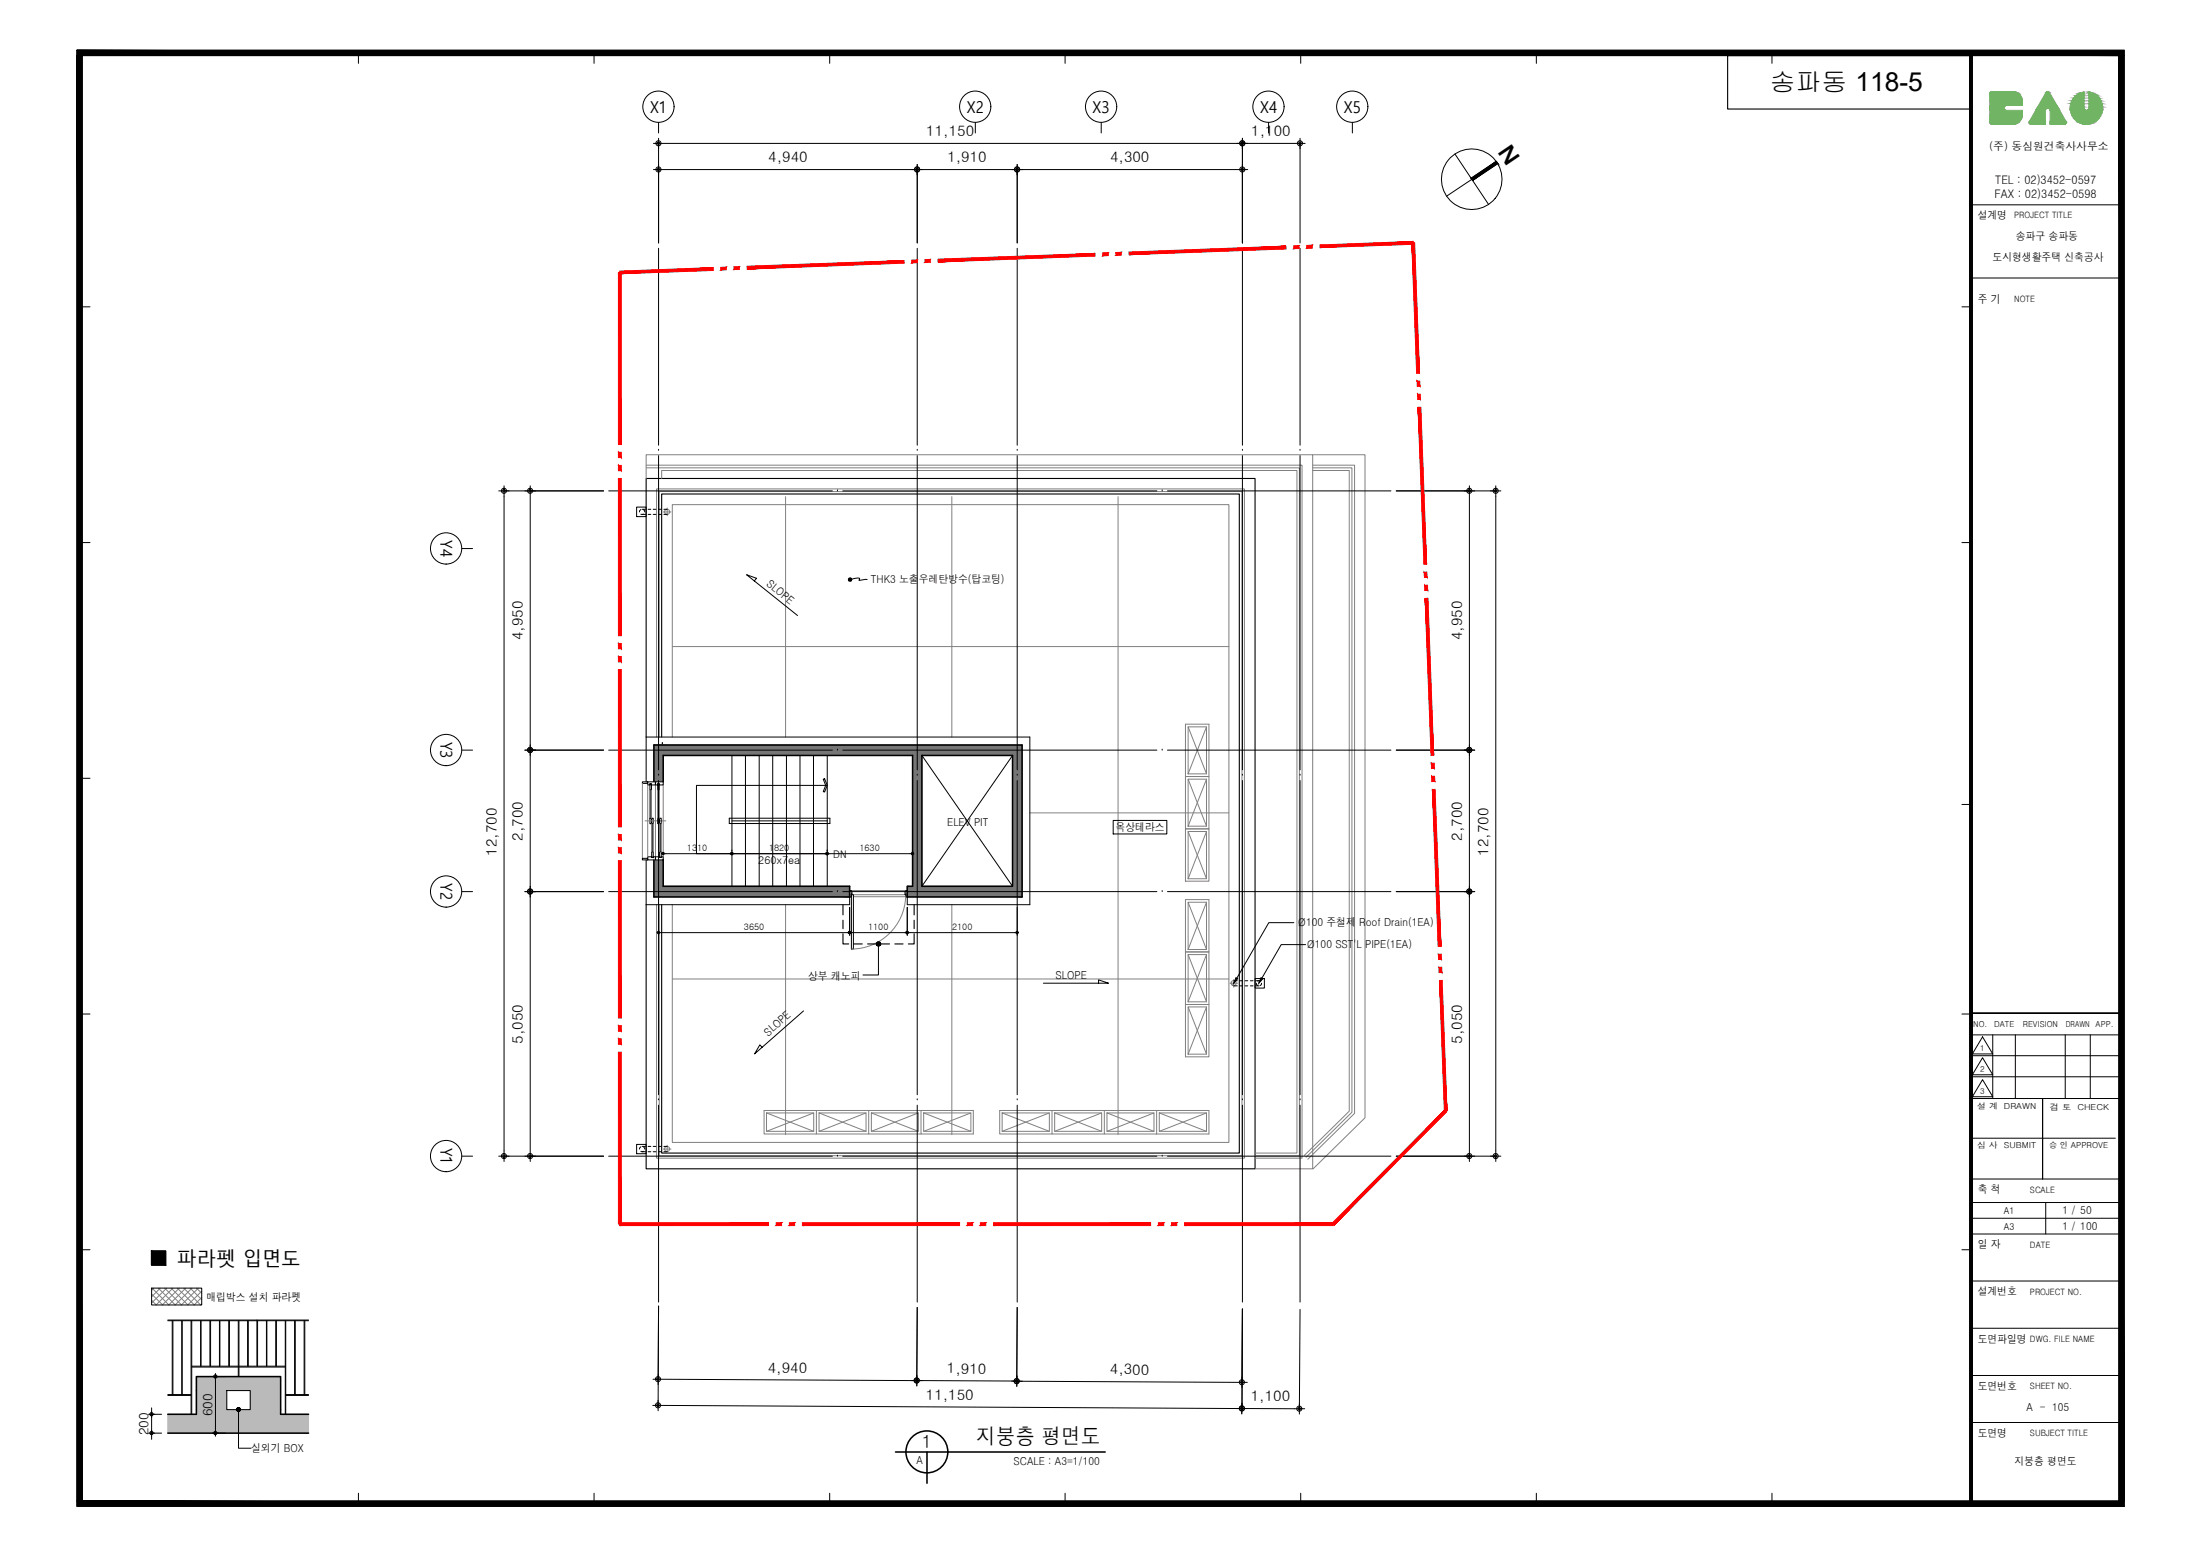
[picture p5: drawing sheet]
<svg xmlns="http://www.w3.org/2000/svg" width="420mm" height="297mm" viewBox="0 0 420 297" stroke-linecap="round" stroke-linejoin="round" font-family="sans-serif">
<!-- layer: 0 -->
<path d="M150 94.8v45.9M181.8 94.8v45.9M213.5 94.8v121.8M128.4 123.4h106.3M128.4 140.7v-44.4h106.3v121.8h-106.3v-45.4M196.7 155.2h38M150 172.7v43.9M181.8 172.7v43.9M128.4 186.9h106.3" fill="none" stroke="#808080" stroke-width=".19"/>
<!-- layer: 251 -->
<g fill="#767676" stroke="#767676" stroke-width=".19">
<path d="M124.9 142.2l70.3 2v-2zM124.9 142.2l70.3 2h-70.3z"/>
<path d="M124.9 144.2l1.8 5v-5zM124.9 144.2l1.8 5h-1.8z"/>
<path d="M193.4 144.2l1.8 25v-25zM193.4 144.2l1.8 25h-1.8z"/>
<path d="M124.9 164.3l1.8 4.9v-4.9zM124.9 164.3l1.8 4.9h-1.8z"/>
<path d="M174.3 144.2l1.8 25v-25zM174.3 144.2l1.8 25h-1.8z"/>
<path d="M173.3 169.2l21.9 2v-2zM173.3 169.2l21.9 2h-21.9z"/>
<path d="M124.9 169.2l37.4 2v-2zM124.9 169.2l37.4 2h-37.4z"/>
</g>
<!-- layer: 0 -->
<path d="M123.4 140.7v-49.4h116.3v131.8h-116.3v-50.4M126.4 140.7v-46.4h110.3v125.8h-110.3v-47.4" fill="none" stroke="#000" stroke-width=".21"/>
<!-- layer: A_FIN -->
<path d="M123.4 91.3v-4.5h127.3v136.3h-11M123.4 89.3h124.8v131.3h-8.5M123.4 88.8h125.3v132.3h-9M126.4 91.3v-1.5h121.3v130.3h-8M250.7 86.8h10v126.6l-10 9.7M250.7 89.8h7v122.3l-8.6 8.5M250.7 89.3h7.5v123l-8.8 8.6M250.7 88.8h8v123.7l-8.9 8.8M125.4 140.7v-47.4h112.3v127.8h-112.3v-48.4M125.9 140.7v-46.9h111.3v126.8h-111.3v-47.9" fill="none" stroke="#808080" stroke-width=".19"/>
<!-- layer:   -->
<path d="M162.3 110.6l1.4-.3 .5 .1-.2 .4 1.6-.2M212.6 156.6h10.2v2.6h-10.2z" fill="none" stroke="#000" stroke-width=".19"/>
<!-- layer: CON -->
<path d="M124.9 149.2v-7h70.3v29h-21.9v-2h1v-25h-47.6v5M176.1 144.2h17.3v25h-17.3zM124.9 164.3v6.9h37.4v-2h-35.6v-4.9M32 270h5.5v-7.2h16.1v7.2h5.3M32 273.6h26.9" fill="none" stroke="#000" stroke-width=".3"/>
<path d="M122.7 149.3h1v.2h-1zM123.4 149.3v-8.6h73.3v32h-23.4v-1.5M122.7 163.9h1v.3h-1zM123.4 164.2v8.5h38.9v-1.5" fill="none" stroke="#000" stroke-width=".19"/>
<!-- layer: CRC -->
<path d="M126.5 142h.1M126.5 141.9h.1" fill="none" stroke="#000" stroke-width=".19"/>
<!-- layer: DIM -->
<g fill="none" stroke="#000" stroke-width=".19">
<path d="M124.8 32.4h70.5M124.8 27.4h111.5M125.8 26.4v20M175.2 31.4v15M193.3 32.4h2M194.3 31.4v15M195.3 32.4h43M236.3 27.4h13M236.3 27.4h2M237.3 26.4v20M248.3 26.4v20M95.3 93.7h20"/>
<path d="M96.3 92.7v129M101.3 92.7v49.5M266.7 93.7h19.9M280.6 92.7v49.5M285.7 92.7v129M100.2 143.2h15.1M101.3 142.2v79.5M101.3 142.2v2M157.2 148.7h.3l.5 1.2-.5 1.3-.3-.1 .5-1.2zM266.7 143.2h14.9M280.6 142.2v79.5M280.6 142.2v2"/>
<path d="M100.2 170.2h15.1M266.7 170.2h14.9M95.3 220.7h20M266.7 220.7h19.9M175.2 249.6l-.1 14M194.3 249.6l-.1 14.1M237.3 249.9l-.1 19M248.3 250l-.1 18.9M28.4 270h2.5M28.4 273.6h2.5M29 268.8v6M40.6 273.6h2.5"/>
<path d="M40.6 262.8h2.5M41.1 262.2v12M45.6 269.1v7.4h2.4M124.7 268.3l111.5 .6M124.7 263.3l70.5 .4M125.7 263.3l.1-14-.1 19M125.7 267.3v2M125.7 262.3v2M175.1 262.6v2M193.2 263.6l2 .1M194.2 262.7v2M195.2 263.7l43 .2"/>
<path d="M236.2 268.9h13M236.2 268.9h2M237.2 267.9v2M237.2 262.9v2M248.2 268v1.9"/>
<circle cx="125.8" cy="27.4" r=".23"/>
<circle cx="125.8" cy="32.3" r=".23"/>
<circle cx="125.8" cy="32.3" r=".49"/>
<circle cx="125.8" cy="27.4" r=".49"/>
<circle cx="175.2" cy="32.3" r=".49"/>
<circle cx="175.2" cy="32.3" r=".23"/>
<circle cx="194.2" cy="32.3" r=".49"/>
<circle cx="194.2" cy="32.3" r=".23"/>
<circle cx="237.3" cy="32.3" r=".49"/>
<circle cx="237.3" cy="27.4" r=".49"/>
<circle cx="237.3" cy="27.4" r=".23"/>
<circle cx="237.3" cy="32.3" r=".23"/>
<circle cx="248.3" cy="27.4" r=".49"/>
<circle cx="248.3" cy="27.4" r=".23"/>
<circle cx="96.2" cy="93.7" r=".49"/>
<circle cx="96.2" cy="93.7" r=".23"/>
<circle cx="101.2" cy="93.7" r=".49"/>
<circle cx="101.2" cy="93.7" r=".23"/>
<circle cx="280.6" cy="93.7" r=".49"/>
<circle cx="280.6" cy="93.7" r=".23"/>
<circle cx="285.6" cy="93.7" r=".49"/>
<circle cx="285.6" cy="93.7" r=".23"/>
<circle cx="101.2" cy="143.2" r=".49"/>
<circle cx="101.2" cy="143.2" r=".23"/>
<circle cx="280.6" cy="143.2" r=".49"/>
<circle cx="280.6" cy="143.2" r=".23"/>
<circle cx="101.2" cy="170.2" r=".49"/>
<circle cx="101.2" cy="170.2" r=".23"/>
<circle cx="280.6" cy="170.2" r=".49"/>
<circle cx="280.6" cy="170.2" r=".23"/>
<circle cx="96.2" cy="220.7" r=".23"/>
<circle cx="96.2" cy="220.7" r=".49"/>
<circle cx="101.2" cy="220.7" r=".23"/>
<circle cx="101.2" cy="220.7" r=".49"/>
<circle cx="280.6" cy="220.7" r=".23"/>
<circle cx="280.6" cy="220.7" r=".49"/>
<circle cx="285.6" cy="220.7" r=".23"/>
<circle cx="285.6" cy="220.7" r=".49"/>
<circle cx="28.9" cy="270" r=".15"/>
<circle cx="28.9" cy="270" r=".32"/>
<circle cx="28.9" cy="273.6" r=".15"/>
<circle cx="28.9" cy="273.6" r=".32"/>
<circle cx="41.1" cy="262.8" r=".15"/>
<circle cx="41.1" cy="262.8" r=".32"/>
<circle cx="41.1" cy="273.6" r=".15"/>
<circle cx="41.1" cy="273.6" r=".32"/>
<circle cx="125.7" cy="263.3" r=".23"/>
<circle cx="125.7" cy="268.3" r=".23"/>
<circle cx="125.7" cy="268.3" r=".49"/>
<circle cx="125.7" cy="263.3" r=".49"/>
<circle cx="175.1" cy="263.5" r=".49"/>
<circle cx="175.1" cy="263.5" r=".23"/>
<circle cx="194.2" cy="263.7" r=".49"/>
<circle cx="194.2" cy="263.7" r=".23"/>
<circle cx="237.2" cy="268.9" r=".49"/>
<circle cx="237.2" cy="263.9" r=".49"/>
<circle cx="237.2" cy="263.9" r=".23"/>
<circle cx="237.2" cy="268.9" r=".23"/>
<circle cx="248.1" cy="268.9" r=".49"/>
<circle cx="248.1" cy="268.9" r=".23"/>
</g>
<!-- layer: 0 -->
<g fill="none" stroke="#000" stroke-width=".19">
<path d="M277.9 29.4l6.4 9.7M285.8 30.8l-4.8 3.2M285.9 31l-9.6 6.5M286 31.2l-4.8 3.2M144.1 110.9l.4-.5-1.9-.7 9.7 7.8M133 150v13h24.9M133 149.9h25M126 178h.3M126.9 163h.3M139.3 163h.2M140 163h.3M157.5 163h.2"/>
<path d="M158.2 163h.3M161.8 178h.3M162.5 178h.3M172.8 178h.2M173.5 178h.3M173.8 163h.2M193.8 178h.2M153.5 193l-9.4 8.2 1-1.7 .4 .4M167.8 180v6.1h-3M199.3 187.7h12.4l-1.9-.6v.6"/>
<circle cx="281.1" cy="34.2" r="5.8"/>
<circle cx="125.8" cy="178" r=".11"/>
<circle cx="125.8" cy="178" r=".23"/>
<circle cx="126.6" cy="162.9" r=".11"/>
<circle cx="126.6" cy="162.9" r=".23"/>
<circle cx="139.8" cy="162.9" r=".23"/>
<circle cx="139.8" cy="162.9" r=".11"/>
<circle cx="157.9" cy="162.9" r=".19"/>
<circle cx="158" cy="162.9" r=".23"/>
<circle cx="158" cy="162.9" r=".11"/>
<circle cx="162.2" cy="178" r=".23"/>
<circle cx="162.2" cy="178" r=".11"/>
<circle cx="173.2" cy="178" r=".23"/>
<circle cx="173.2" cy="178" r=".11"/>
<circle cx="174.3" cy="162.9" r=".23"/>
<circle cx="174.3" cy="162.9" r=".11"/>
<circle cx="194.2" cy="178" r=".23"/>
<circle cx="194.2" cy="178" r=".11"/>
</g>
<!-- layer: STEP2 -->
<path d="M139.3 156.2h19.2v1h-19.2zM139.8 144.2v25M139.8 156.7h18.2M142.4 144.2v25M145 144.2v25M147.6 144.2v25M150.2 144.2v25M152.8 144.2v25M155.4 144.2v25M158 144.2v25" fill="none" stroke="#000" stroke-width=".19"/>
<!-- layer: DOOR -->
<path d="M162.6 170h10.4M163 170.8h10v.4h-10M173 171.2a10.4 10.4 0 0 1-10.4 10" fill="none" stroke="#808080" stroke-width=".19"/>
<path d="M162.3 170h.3l.1 .3-.1 .9h-.3zM162.6 170.8h.4v10.4h-.4zM162.7 170.8h.1M173 170h.3v1.2h-.3v-.5l-.2 .1v-.5z" fill="none" stroke="#000" stroke-width=".19"/>
<!-- layer: DO -->
<g fill="none" stroke="#808080" stroke-width=".19">
<path d="M122.7 149.5v14.4M123.2 156.7h4M123.7 149.8v13.8M124.1 150.8v5.4M124.4 150.8v5.4M124.5 157.3v5.3M124.8 157.3v5.3M125.2 149.8v13.8M125.6 150.8v5.4M125.9 150.8v5.4M125.9 157.3v5.3M126.3 157.3v5.3"/>
<path d="M126.7 149.8v13.8"/>
</g>
<g fill="none" stroke="#000" stroke-width=".19">
<path d="M123.7 149.3h1.5v.5h-.8v-.2h-.3v.2h-.4zM124.1 156.2h.3v1.1h-.3zM124.1 149.8h.3v1h-.3zM124.2 150.8v5.4M124.3 150.8v5.4M124.5 156.2h.3v1.1h-.3zM124.5 157.3v5.3M124.7 157.3v5.3M125.2 149.3h1.5v.5h-.8v-.2h-.3v.2h-.4zM125.6 156.2h.3v1.1h-.3zM125.6 149.8h.3v1h-.3zM125.7 150.8v5.4"/>
<path d="M125.8 150.8v5.4M125.9 156.2h.4v1.1h-.4zM126 157.3v5.3M126.2 157.3v5.3M123.7 163.6h.7v.1l.8-.1v.6h-1.5zM124.5 162.6h.3v1h-.3zM125.2 163.6h.7v.1l.8-.1v.6h-1.5zM125.9 162.6h.4v1h-.4z"/>
</g>
<!-- layer: COL -->
<g fill="none" stroke="#000" stroke-width=".3">
<path d="M126.7 164.3h.1M171 277.2h40.1M177 277.2v6"/>
<circle cx="177" cy="277.2" r="4"/>
</g>
<!-- layer: ARCH -->
<g fill="none" stroke="#808080" stroke-width=".19">
<path d="M226.4 138.2h4.5v10h-4.5zM226.9 138.8h3.5v8.9h-3.5zM226.9 138.8l3.5 8.9M230.4 138.8l-3.5 8.9M226.4 148.2h4.5v10h-4.5zM226.4 158.2h4.5v10h-4.5zM226.9 148.7h3.5v9h-3.5zM226.9 158.7h3.5v9.1h-3.5zM226.9 148.7l3.5 9M226.9 158.7l3.5 9.1M230.4 148.7l-3.5 9M230.4 158.7l-3.5 9.1"/>
<path d="M226.4 171.7h4.5v10h-4.5zM226.9 172.2h3.5v9.1h-3.5zM226.9 172.2l3.5 9.1M230.4 172.2l-3.5 9.1M226.4 181.7h4.5v10.1h-4.5zM226.4 191.8h4.5v9.9h-4.5zM226.9 182.2h3.5v9h-3.5zM226.9 192.2h3.5v9h-3.5zM226.9 182.2l3.5 9M226.9 192.2l3.5 9M230.4 182.2l-3.5 9M230.4 192.2l-3.5 9"/>
<path d="M146.4 212.5h9v3.5h-9zM146.4 212.5l9 3.5M155.4 212.5l-9 3.5M155.9 212v4.5h10M156.4 212.5h9v3.5h-9zM156.4 212.5l9 3.5M165.4 212.5l-9 3.5M165.9 212v4.5h10M166.4 212.5h9v3.5h-9zM166.4 212.5l9 3.5M175.4 212.5l-9 3.5M175.9 212v4.5h10v-4.5h-40v4.5h10"/>
<path d="M176.4 212.5h9v3.5h-9zM176.4 212.5l9 3.5M185.4 212.5l-9 3.5M191.4 212.5h9v3.5h-9zM191.4 212.5l9 3.5M200.4 212.5l-9 3.5M200.9 212v4.5h10M200.9 216.5h-10v-4.5h40v4.5h-10M201.4 212.5h9v3.5h-9zM201.4 212.5l9 3.5M210.4 212.5l-9 3.5M210.9 212v4.5h10"/>
<path d="M211.4 212.5h9v3.5h-9zM211.4 212.5l9 3.5M220.4 212.5l-9 3.5M220.9 212v4.5M221.4 212.5h9v3.5h-9zM221.4 212.5l9 3.5M230.4 212.5l-9 3.5"/>
</g>
<g fill="none" stroke="#808080" stroke-width=".19">
<path d="M126.7 97.7h1.4M127.4 97v1.5M234.9 187.7h1.5M235.6 187v1.5M126.7 219.4h1.4M127.4 218.6v1.5"/>
<circle cx="127.4" cy="97.7" r=".49"/>
<circle cx="235.6" cy="187.7" r=".49"/>
<circle cx="127.4" cy="219.3" r=".49"/>
</g>
<!-- layer: ST -->
<g fill="none" stroke="#000" stroke-width=".19">
<path d="M121.6 96.8h1.8v1.8h-1.8zM122.4 97.3l-.3 .4M122.4 98.2h.5M122.6 98.2h.7M122.6 97.2h.7M122.9 97.3l.2 .4M123.8 98.2h.5M123.8 97.2h.5M124.8 98.2h.5M124.8 97.2h.5M125.8 98.2h.5M125.8 97.2h.5"/>
<path d="M126.8 98.2h.6M126.8 97.2h.6M235.6 187.2h.7M235.6 188.2h.7M236.8 187.2h.5M236.8 188.2h.5M237.8 187.2h.5M237.8 188.2h.5M238.8 187.2h.5M238.8 188.2h.5M239.7 186.8h1.8v1.8h-1.8zM239.8 187.2h.7"/>
<path d="M239.8 188.2h.7M239.9 187.7l.1 .3 .2 .2M240.2 187.3h.5M240.9 187.7l-.2 .5M121.6 218.5h1.8v1.7h-1.8zM122.4 218.9l-.3 .5M122.4 219.8h.5M122.6 219.9h.7M122.6 218.8h.7M122.9 218.9l.2 .5M123.8 219.9h.5M123.8 218.8h.5"/>
<path d="M124.8 219.9h.5M124.8 218.8h.5M125.8 219.9h.5M125.8 218.8h.5M126.8 219.9h.6M126.8 218.8h.6"/>
</g>
<!-- layer: 0 -->
<g fill="#000" stroke="#000" stroke-width=".19">
<path d="M281.2 34.2l4.5-3.4 .2 .2zM285.7 30.8l.2 .2zM281.3 34.4l4.5-3.3 .2 .1zM285.8 31.1l.2 .1z"/>
<path d="M281 34l.2 .2 4.5-3.4zM281 34l.2 .2z"/>
<path d="M281.1 34.2l.2 .2 4.5-3.3zM281.1 34.2l.2 .2z"/>
</g>
<!-- layer: CEN -->
<g fill="none" stroke="#000" stroke-width=".19">
<path d="M125.8 47.4v37.6M175.2 47.4v37.6M194.3 47.4v37.6M237.3 47.4v37.6M248.3 47.4v37.6M116.2 93.7h42.8M125.8 86h.1M125.8 87v60M159.9 93.7h.1M161 93.7h59.9M175.2 86h.1M175.2 87v60"/>
<path d="M194.3 86h.1M194.3 87v60M222 93.7h.1M223 93.7h42.6M237.3 86h.1M237.3 87v60M248.3 86h.1M248.3 87v60M116.2 143.2h42.8M125.8 148h.1M125.8 149v60M159.9 143.2h.1"/>
<path d="M161 143.2h59.9M175.2 148h.1M175.2 149v60M176.1 144.2l17.3 25M193.4 144.2l-17.3 25M194.3 148h.1M194.3 149v60M222 143.2h.1M223 143.2h42.6M237.3 148h.1M237.3 149v60M248.3 148h.1"/>
<path d="M248.3 149v60M116.2 170.2h42.8M159.9 170.2h.1M161 170.2h59.9M222 170.2h.1M223 170.2h42.6M125.8 210h.1M125.8 211v37.6M175.2 210h.1M175.2 211v37.6M194.3 210h.1M194.3 211v37.6"/>
<path d="M237.3 210h.1M237.3 211v37.6M248.3 210h.1M248.3 211v37.6M116.2 220.7h42.8M159.9 220.7h.1M161 220.7h59.9M222 220.7h.1M223 220.7h42.6"/>
</g>
<!-- layer: -00 NOTE -->
<path d="M329.9 10.6h46.3v10.2h-46.3z" fill="none" stroke="#000" stroke-width=".21"/>
<g fill="none" stroke="#000" stroke-width=".19">
<path d="M14.7 9.6h391v278h-391zM15.2 10.1h390v276.9h-390zM15.7 10.6h360.5v275.9h-360.5zM68.5 10.6v1.5M113.5 10.6v1.5M158.5 10.6v1.5M203.4 10.6v1.5M248.4 10.6v1.5M293.4 10.6v1.5M338.4 10.6v1.5M376.7 10.6h28v275.9h-28zM376.7 39.1h28"/>
<path d="M15.7 58.6h1.5M374.7 58.6h1.5M376.7 53.1h28M15.7 103.6h1.5M374.7 103.6h1.5M15.7 148.6h1.5M374.7 153.6h1.5M15.7 193.6h1.5M374.7 193.6h1.5M15.7 238.6h1.5M374.7 238.6h1.5M376.7 235.6h28"/>
<path d="M376.7 232.6h28M376.7 229.6h28M376.7 225.1h28M390.7 229.6v6M376.7 253.6h28M376.7 244.5h28M376.7 271.6h28M376.7 262.6h28M68.5 285.1v1.4M113.5 285.1v1.4M158.5 285.1v1.4M203.4 285.1v1.4"/>
<path d="M248.4 285.1v1.4M293.4 285.1v1.4M338.4 285.1v1.4"/>
</g>
<g fill="#000" stroke="#000" stroke-width=".19">
<path d="M14.7 10.6l1 275.9v-275.9zM14.7 10.6l1 275.9h-1z"/>
<path d="M376.2 10.6l.5 275.9v-275.9zM376.2 10.6l.5 275.9h-.5z"/>
<path d="M14.7 9.6l391 1v-1zM14.7 9.6l391 1h-391z"/>
<path d="M404.7 10.6l1 275.9v-275.9zM404.7 10.6l1 275.9h-1z"/>
<path d="M14.7 286.5l391 1.1v-1.1zM14.7 286.5l391 1.1h-391z"/>
</g>
<g fill="none" stroke="#000" stroke-width=".19">
<path d="M376.3 193.4h28.4h-28.4M376.3 197.6h28.4M378.6 197.9l2 3.3h-3.9zM380.6 197.6v12.1M384.9 197.6v12.1M394.4 197.6v12.1M399.2 197.6v12.1M376.3 209.7h28.4M376.3 217.3h27.7M376.3 201.5h28.4M376.3 205.6h28.4M378.6 201.9l2 3.3h-3.9z"/>
<path d="M378.6 206.1l2 3.3h-3.9zM390.1 209.7v15.4v-15.4"/>
</g>
<!-- layer: 0 -->
<g fill="#71b464" stroke="#71b464" stroke-width=".19">
<path d="M380.5 17.5h4zM380.4 17.5h4.1z"/>
<path d="M391 17.5h.2zM390.9 17.5h.3z"/>
<path d="M380.4 17.5h4.3zM380.4 17.5h4.3zM380.4 17.5h4.3zM380.4 17.5h4.3z"/>
<path d="M390.9 17.5l.3 .1zM390.9 17.5l.3 .1z"/>
<path d="M380.4 17.5l4.5 .1zM380.3 17.6h4.6z"/>
<path d="M390.9 17.6h.4zM390.8 17.6h.5z"/>
<path d="M380.3 17.6h4.7zM380.2 17.6h4.8zM380.2 17.6h4.8zM380.2 17.6h4.8z"/>
<path d="M390.8 17.6h.6zM390.8 17.6h.6z"/>
<path d="M380.2 17.6l4.9 .1zM380.2 17.6l4.9 .1z"/>
<path d="M398.9 17.6l.6 .1zM398.9 17.6l.6 .1h-.6z"/>
<path d="M398 17.6v.1zM397.4 17.7l.6-.1v.1z"/>
<path d="M390.8 17.6l.6 .1zM390.7 17.7h.7z"/>
<path d="M380.2 17.7l5.1 .1zM380.2 17.7l5.1 .1h-5.2zM380.1 17.8h5.2zM380.1 17.8h5.2z"/>
<path d="M380.1 17.8h5.3zM380.1 17.8h5.3z"/>
<path d="M380.1 17.8l5.5 .1zM380.1 17.8l5.5 .1z"/>
<path d="M398.9 17.7l1.2 .2-.6-.2zM398.9 17.7l1.2 .2h-1.2z"/>
<path d="M397.4 17.7l.6 .2v-.2zM396.9 17.9l.5-.2 .6 .2z"/>
<path d="M380 17.9h5.6zM380 17.9h5.6z"/>
<path d="M380 17.9l5.7 .1zM380 17.9l5.7 .1z"/>
<path d="M380 18l5.8 .1-.1-.1zM380 18l5.8 .1h-5.8z"/>
<path d="M398.9 17.9l1.7 .4-.5-.4zM398.9 17.9l1.7 .4h-1.7z"/>
<path d="M396.9 17.9l1.1 .4v-.4zM396.4 18.3l.5-.4 1.1 .4z"/>
<path d="M380 18.1l6 .3-.2-.3zM380 18.1l6 .3h-6z"/>
<path d="M380 18.4l6.2 .3-.2-.3zM380 18.4l6.2 .3h-6.2z"/>
<path d="M398.9 18.3l2 .4-.3-.4zM398.9 18.3l2 .4h-2z"/>
<path d="M396.4 18.3l1.6 .4v-.4zM396.4 18.3l1.6 .4h-2z"/>
<path d="M380 18.7l6.2 .3v-.3zM380 18.7l6.2 .3h-6.2z"/>
<path d="M398.9 18.7l2.4 .5-.4-.5zM398.9 18.7l2.4 .5h-2.4z"/>
<path d="M396 18.7l2 .5v-.5zM396 18.7l2 .5h-2.4z"/>
<path d="M380 19l6.2 .4v-.4zM380 19l6.2 .4h-6.2z"/>
<path d="M398.9 19.2l2.6 .6-.2-.6zM398.9 19.2l2.6 .6h-2.6z"/>
<path d="M395.6 19.2l2.4 .6v-.6zM395.6 19.2l2.4 .6h-2.6z"/>
<path d="M380 19.4l6.2 .7v-.7zM380 19.4l6.2 .7h-6.2z"/>
<path d="M380 20.1h3.1zM380 20.1l3 .1z"/>
<path d="M380 20.2h3zM380 20.2h3z"/>
<path d="M380 20.2h3zM380 20.2h2.9z"/>
<path d="M380 20.2h2.9zM380 20.2l2.8 .1z"/>
<path d="M380 20.3h2.8zM380 20.3h2.8z"/>
<path d="M398.9 19.8l2.7 .6-.1-.6zM398.9 19.8l2.7 .6h-2.7z"/>
<path d="M395.4 19.8l2.6 .6v-.6zM395.4 19.8l2.6 .6h-2.6z"/>
<path d="M380 20.3h2.8zM380 20.3l2.7 .1z"/>
<path d="M380 20.4h2.7zM380 20.4l2.7 .1z"/>
<path d="M380 20.5l2.7 .1zM380 20.5l2.7 .1z"/>
<path d="M398.9 20.4l2.7 .2v-.2zM398.9 20.4l2.7 .2h-2.7z"/>
<path d="M395.4 20.4l2.6 .2v-.2zM395.4 20.4l2.6 .2h-2.6z"/>
<path d="M390.7 17.7l2.4 2.9-1.7-2.9zM390.7 17.7l2.4 2.9h-4.1z"/>
<path d="M391.1 20.6h2zM391.1 20.6h2z"/>
<path d="M389 20.6h2zM389 20.6h1.9z"/>
<path d="M380 20.6h2.7zM380 20.6h2.7z"/>
<path d="M391.2 20.6l1.9 .1zM391.2 20.6l1.9 .1z"/>
<path d="M389 20.6h1.9zM389 20.6l1.9 .1z"/>
<path d="M398.9 20.6l2.7 .1zM398.9 20.6l2.7 .1z"/>
<path d="M395.4 20.6l2.6 .1zM395.4 20.6l2.6 .1z"/>
<path d="M391.3 20.7h1.8zM391.3 20.7h1.8z"/>
<path d="M389 20.7h1.9zM389 20.7h1.8z"/>
<path d="M380 20.6l2.7 .1zM380 20.6l2.7 .1z"/>
<path d="M391.4 20.7l1.8 .1zM391.4 20.7l1.8 .1z"/>
<path d="M389 20.7h1.8zM389 20.7l1.7 .1z"/>
<path d="M398.9 20.7l2.7 .1zM398.9 20.7l2.7 .1z"/>
<path d="M395.4 20.7l2.6 .1zM395.4 20.7l2.6 .1z"/>
<path d="M380 20.7l2.7 .1zM380 20.7l2.7 .1z"/>
<path d="M391.4 20.8l1.8 .1zM391.4 20.8l1.8 .1z"/>
<path d="M389 20.8h1.7zM389 20.8l1.7 .1z"/>
<path d="M398.9 20.8l2.7 .1zM398.9 20.8l2.7 .1z"/>
<path d="M395.4 20.8l2.7 .1zM395.4 20.8l2.7 .1z"/>
<path d="M380 20.8l2.8 .1zM380 20.8l2.8 .1z"/>
<path d="M391.5 20.9h1.8zM391.5 20.9h1.8z"/>
<path d="M388.9 20.9h1.8zM388.9 20.9h1.8z"/>
<path d="M398.9 20.9h2.7zM398.9 20.9h2.7z"/>
<path d="M395.4 20.9h2.7zM395.4 20.9h2.7z"/>
<path d="M380 20.9l2.8 .1zM380 20.9l2.8 .1z"/>
<path d="M398.8 20.9l2.8 .1zM398.7 21h2.9z"/>
<path d="M395.4 20.9l2.8 .1zM395.4 20.9l2.8 .1z"/>
<path d="M391.5 20.9l1.8 .1zM391.5 20.9l1.8 .1z"/>
<path d="M388.9 20.9h1.8zM388.9 20.9l1.7 .1z"/>
<path d="M398.7 21h2.9zM398.7 21h2.9z"/>
<path d="M395.4 21h2.8zM395.4 21h2.8z"/>
<path d="M380 21h2.9zM380 21h2.9z"/>
<path d="M398.7 21h2.9zM398.7 21h2.9z"/>
<path d="M395.4 21h2.9zM395.4 21h2.9z"/>
<path d="M380 21l3 .1zM380 21l3 .1z"/>
<path d="M398.7 21h2.9zM398.6 21.1h2.9z"/>
<path d="M395.4 21l3 .1zM395.4 21l3 .1z"/>
<path d="M380 21.1h3zM380 21.1h3z"/>
<path d="M398.6 21.1h2.9zM398.5 21.1h3z"/>
<path d="M395.4 21.1h3zM395.4 21.1h3z"/>
<path d="M391.5 21l1.9 .1zM391.5 21l1.9 .1z"/>
<path d="M388.8 21l1.8 .1zM388.8 21l1.8 .1z"/>
<path d="M380 21.1h3.1zM380 21.1h3.1z"/>
<path d="M395.4 21.1l6 .5 .1-.5zM395.4 21.1l6 .5h-5.9z"/>
<path d="M380 21.1l6.2 .8v-.8zM380 21.1l6.2 .8h-6.2z"/>
<path d="M395.5 21.6l5.7 .5 .2-.5zM395.5 21.6l5.7 .5h-5.5z"/>
<path d="M380 21.9l6.2 .3v-.3zM380 21.9l6.2 .3h-6.2z"/>
<path d="M380 22.2l6.2 .3v-.3zM380 22.2l6.2 .3h-6.2z"/>
<path d="M395.7 22.1l5.2 .5 .3-.5zM395.7 22.1l5.2 .5h-4.8z"/>
<path d="M380 22.5l6 .3 .2-.3zM380 22.5l6 .3h-6z"/>
<path d="M396.1 22.6l4.3 .5 .5-.5zM396.1 22.6l4.3 .5h-3.9z"/>
<path d="M380 22.8l5.8 .3 .2-.3zM380 22.8l5.8 .3h-5.8z"/>
<path d="M391.5 21.1l3 2-1.1-2zM391.5 21.1l3 2h-3z"/>
<path d="M388.8 21.1l1.8 2v-2zM388.8 21.1l1.8 2h-3z"/>
<path d="M391.5 23.1l3.1 .1zM391.5 23.1l3.1 .1z"/>
<path d="M387.6 23.1l3 .1zM387.6 23.1l3 .1z"/>
<path d="M380 23.1l5.7 .1 .1-.1zM380 23.1l5.7 .1h-5.7z"/>
<path d="M391.5 23.2l3.1 .1zM391.5 23.2l3.1 .1z"/>
<path d="M387.6 23.2l3 .1zM387.6 23.2l3 .1z"/>
<path d="M380 23.2h5.7zM380 23.2l5.6 .1z"/>
<path d="M380 23.3h5.6zM380 23.3l5.5 .1z"/>
<path d="M391.5 23.3l3.1 .1zM391.5 23.3l3.1 .1z"/>
<path d="M387.5 23.3l3.1 .1zM387.5 23.3l3.1 .1z"/>
<path d="M396.5 23.1l3.4 .3 .5-.3zM396.5 23.1l3.4 .3h-2.9z"/>
<path d="M380 23.4h5.5zM380 23.4h5.4z"/>
<path d="M391.5 23.4h3.1zM391.5 23.4h3.1z"/>
<path d="M387.5 23.4h3.1zM387.5 23.4h3.1z"/>
<path d="M380.1 23.4h5.3zM380.1 23.4l5.2 .1z"/>
<path d="M391.5 23.4l3.1 .1zM391.5 23.4l3.1 .1z"/>
<path d="M387.6 23.4l3 .1zM387.6 23.4l3 .1z"/>
<path d="M380.1 23.5h5.2zM380.1 23.5h5.2z"/>
<path d="M391.5 23.5h3.1zM391.5 23.5l3 .1z"/>
<path d="M387.6 23.5l3 .1zM387.6 23.5l3 .1z"/>
<path d="M380.1 23.5h5.2zM380.1 23.5l5 .1z"/>
<path d="M397 23.4l2.4 .2 .5-.2zM397 23.4l2.4 .2h-1.8z"/>
<path d="M380.2 23.6h4.9zM380.2 23.6h4.8z"/>
<path d="M391.5 23.6h3zM391.5 23.6h3z"/>
<path d="M387.6 23.6h3zM387.6 23.6h3z"/>
<path d="M380.2 23.6h4.8zM380.2 23.6l4.7 .1z"/>
<path d="M391.5 23.6h3zM391.5 23.6l2.9 .1z"/>
<path d="M387.6 23.6l3 .1zM387.6 23.6l3 .1z"/>
<path d="M380.2 23.7h4.7zM380.2 23.7h4.5z"/>
<path d="M391.5 23.7h2.9zM391.5 23.7h2.9z"/>
<path d="M387.7 23.7h2.9zM387.7 23.7h2.9z"/>
<path d="M380.3 23.7h4.4zM380.3 23.7h4.4z"/>
<path d="M397.6 23.6l1.2 .1 .6-.1zM397.6 23.6l1.2 .1z"/>
<path d="M380.4 23.7h4.3zM380.4 23.7h4.1z"/>
<path d="M391.5 23.7h2.9zM391.5 23.7h2.8z"/>
<path d="M387.8 23.7h2.8zM387.8 23.7h2.8z"/>
<path d="M391.5 23.7h2.7zM391.5 23.7h2.8z"/>
<path d="M387.9 23.7h2.7zM387.9 23.7h2.7z"/>
<path d="M380.4 23.7h4.1zM380.4 23.7h4z"/>
</g>
<!-- layer: A_SYM_BUBBLE -->
<g fill="none" stroke="#000" stroke-width=".19">
<path d="M125.8 23.4v2M186.3 23.4v2M210.3 23.4v2M242.3 23.4v2M258.3 23.4v2M88.2 104.7h2.1M88.2 143.2h2.1M88.2 170.2h2.1M88.2 220.7h2.1"/>
<circle cx="125.8" cy="20.4" r="2.98"/>
<circle cx="186.2" cy="20.4" r="2.98"/>
<circle cx="210.3" cy="20.4" r="2.98"/>
<circle cx="242.3" cy="20.4" r="2.98"/>
<circle cx="258.3" cy="20.4" r="2.98"/>
<circle cx="85.2" cy="104.7" r="2.98"/>
<circle cx="85.2" cy="143.2" r="2.98"/>
<circle cx="85.2" cy="170.2" r="2.98"/>
<circle cx="85.2" cy="220.7" r="2.98"/>
</g>
<!-- layer: A_SITE -->
<g fill="#f00" stroke="#f00" stroke-width=".19">
<path d="M269.6 46.4l1.5 24.8-.9-24.9zM269.6 46.4l1.5 24.8-.5 .1z"/>
<path d="M270.6 72.8l.6 .9-.1-.9zM270.6 72.8l.6 .9-.5 .1z"/>
<path d="M270.7 75.3l.6 .9-.1-.9zM270.7 75.3l.6 .9-.5 .1z"/>
<path d="M270.8 77.8l1.7 29.9-1.1-29.9zM270.8 77.8l1.7 29.9h-.6z"/>
<path d="M272 109.2l.5 1v-1zM272 109.2l.5 1h-.5z"/>
<path d="M272.1 111.7l.6 1-.1-1zM272.1 111.7l.6 1h-.6z"/>
<path d="M272.2 114.2l1.6 30-1.1-30zM272.2 114.2l1.6 30h-.5z"/>
<path d="M273.3 145.7l.6 1v-1zM273.3 145.7l.6 1h-.5z"/>
<path d="M273.4 148.2l.6 1v-1zM273.4 148.2l.6 1h-.5z"/>
<path d="M273.6 150.7l1.6 30-1.1-30zM273.6 150.7l1.6 30h-.5z"/>
<path d="M274.7 182.2l.6 1v-1.1zM274.7 182.2l.6 1h-.6z"/>
<path d="M274.8 184.7l.6 1-.1-1.1zM274.8 184.7l.6 1h-.6z"/>
<path d="M274.9 187.2l1.5 24.8-1-24.9zM274.9 187.2l1.5 24.8-.6 .1z"/>
<path d="M275.9 211.9l-21.1 22 21.5-21.7zM275.9 211.9l-21.1 22-.4-.4z"/>
<path d="M226.2 234h28.4v-.6zM226.2 233.4h28.4l-28.4 .6z"/>
<path d="M223.7 234h1v-.6zM223.7 233.4h1l-1 .6z"/>
<path d="M221.2 234h1.1v-.6zM221.2 233.4h1.1l-1.1 .6z"/>
<path d="M189.7 234h30.1v-.6zM189.7 233.4h30.1l-30.1 .6z"/>
<path d="M187.2 234h1.1v-.6zM187.2 233.4h1.1l-1.1 .6z"/>
<path d="M184.7 234h1.1v-.6zM184.7 233.4h1.1l-1.1 .6z"/>
<path d="M153.2 234h30.1v-.6zM153.2 233.4h30.1l-30.1 .6z"/>
<path d="M150.7 234h1.1v-.6zM150.7 233.4h1.1l-1.1 .6z"/>
<path d="M148.3 234h1v-.6zM148.3 233.4h1l-1 .6z"/>
<path d="M118.4 234h28.4v-.6zM118.4 233.4h28.4l-28.4 .6z"/>
<path d="M118.1 200.9v32.8h.6zM118.1 200.9h.6v32.8z"/>
<path d="M118.1 198.3v1h.6zM118.1 198.3h.6v1z"/>
<path d="M118.1 195.8v1h.6zM118.1 195.8h.6v1z"/>
<path d="M118.1 164.3v30h.6zM118.1 164.3h.6v30z"/>
<path d="M118.1 161.8v1h.6zM118.1 161.8h.6v1z"/>
<path d="M118.1 159.3v1h.6zM118.1 159.3h.6v1z"/>
<path d="M118.1 127.8v30h.6zM118.1 127.8h.6v30z"/>
<path d="M118.1 125.3v1.1h.6zM118.1 125.3h.6v1.1z"/>
<path d="M118.1 122.8v1.1h.6zM118.1 122.8h.6v1.1z"/>
<path d="M118.1 91.3v30.1h.6zM118.1 91.3h.6v30.1z"/>
<path d="M118.1 88.8v1.1h.6zM118.1 88.8h.6v1.1z"/>
<path d="M118.1 86.3v1.1h.6zM118.1 86.3h.6v1.1z"/>
<path d="M118.1 52v32.9h.6zM118.1 52h.6v32.9z"/>
<path d="M118.4 51.8v.5l17.8-1.2zM118.4 52.3l17.8-1.2v.5z"/>
<path d="M137.7 51v.5l1-.5zM137.7 51.5l1-.5v.5z"/>
<path d="M140.2 50.9v.6l1-.6zM140.2 51.5l1-.6v.5z"/>
<path d="M142.7 50.8v.6l29.9-1.7zM142.7 51.4l29.9-1.7 .1 .5z"/>
<path d="M174.2 49.6v.6l.9-.6zM174.2 50.2l.9-.6 .1 .6z"/>
<path d="M176.7 49.6v.5l.9-.6zM176.7 50.1l.9-.6 .1 .6z"/>
<path d="M179.2 49.5v.5l29.9-1.6zM179.2 50l29.9-1.6v.5z"/>
<path d="M210.6 48.3l.1 .5 .9-.6zM210.7 48.8l.9-.6v.6z"/>
<path d="M213.1 48.2v.6l1-.6zM213.1 48.8l1-.6v.5z"/>
<path d="M215.6 48.1v.5l30-1.6zM215.6 48.6l30-1.6v.5z"/>
<path d="M247.1 46.9v.6l1-.6zM247.1 47.5l1-.6v.5z"/>
<path d="M249.6 46.8v.6l1-.6zM249.6 47.4l1-.6v.6z"/>
<path d="M252.1 46.8v.5l17.8-1.2zM252.1 47.3l17.8-1.2v.5z"/>
</g>
<path d="M118.1 52h.6M269.9 46.1v.5M276.4 212l-.6 .1M118.4 233.4v.6" fill="none" stroke="#f00" stroke-width=".19"/>
<!-- layer: STEP2 -->
<path d="M161 178.3v1.9h1.1M161 172.7v2M161 175.7v1.6M174.6 178.3v1.9h-1.1M174.6 172.7v2M174.6 175.7v1.6M163.1 180.2h1.6M165.7 180.2h1.6M168.3 180.2h1.6M170.9 180.2h1.6" fill="none" stroke="#000" stroke-width=".21"/>
<!-- layer: LEADER -->
<path d="M236.1 186.6l.2 .2-.7 .9zM240.8 186.6l.4 .2-.8 .9z" fill="#000" stroke="#000" stroke-width=".19"/>
<path d="M247.1 176.1h-4.8l-6.1 10.6M249.3 180.3h-4.6l-3.7 6.4" fill="none" stroke="#000" stroke-width=".19"/>
<!-- layer:   -->
<g fill="#000" stroke="#000" stroke-width=".19">
<path d="M162.1 110.4v.2h.2zM162.1 110.6h.2l-.2 .3zM162.3 110.6l-.2 .3h.2z"/>
<path d="M162.3 110.6v.3h.3zM162.3 110.6h.3v.3z"/>
<path d="M162.6 110.4l-.3 .2h.3zM162.3 110.3l.3 .1-.3 .2zM162.1 110.4l.2 .2v-.3z"/>
<path d="M167.6 179.9l.2 .3v-.4zM167.6 179.9l.2 .3-.4-.2zM167.4 180v.2h.4z"/>
<path d="M167.4 180.2v.2l.4-.2zM167.4 180.4l.4-.2-.2 .3zM167.8 180.2l-.2 .3 .2 .1z"/>
<path d="M167.8 180.2v.4l.2-.1zM167.8 180.2l.3 .2-.1 .1zM167.8 180.2l.3 .2 .1-.2z"/>
<path d="M167.8 180.2h.4l-.1-.2zM168 179.9l.1 .1-.3 .2zM167.8 179.8v.4l.2-.3z"/>
</g>
<!-- layer: S-DIMS-1 -->
<g fill="none" stroke="#000" stroke-width=".19">
<path d="M125.8 173.2v5.3M126.3 178h35.5M127.2 163h12.1M139.8 162.5h.1M140.3 163h17.2M158 162.5h.1M158.5 163h15.3M162.3 173.2v5.3M162.8 178h10M173.3 173.2v5.3M173.8 178h20M174.3 162.5v6.2"/>
<path d="M194.3 173.2v5.3"/>
</g>
<!-- layer: 9 -->
<g fill="#bababa" stroke="#bababa" stroke-width=".19">
<path d="M37.5 262.8l16.1 2.7v-2.7zM37.5 262.8l16.1 2.7h-16.1z"/>
<path d="M47.8 265.5l5.8 3.6v-3.6zM47.8 265.5l5.8 3.6h-5.8z"/>
<path d="M37.5 265.5l5.8 3.6v-3.6zM37.5 265.5l5.8 3.6h-5.8z"/>
<path d="M37.5 269.1l16.1 .9v-.9zM37.5 269.1l16.1 .9h-16.1z"/>
<path d="M32 270l26.9 3.6v-3.6zM32 270l26.9 3.6h-26.9z"/>
</g>
<!-- layer: H -->
<g fill="none" stroke="#808080" stroke-width=".19">
<path d="M29 248.2l.8 .9M29 247l2.1 2.1M29 245.9l3.3 3.2M29.4 245.9l-.4 .4M30.2 245.9l3.3 3.2M30.6 245.9l-1.6 1.7M31.5 245.9l3.2 3.2M31.8 245.9l-2.8 2.8M32.7 245.9l3.2 3.2M33 245.9l-3.2 3.2M33.9 245.9l3.2 3.2M34.2 245.9l-3.2 3.2"/>
<path d="M35.1 245.9l3.2 3.2 .2-.2M35.5 245.9l-3.3 3.2M36.3 245.9l2.2 2.2M36.7 245.9l-3.3 3.2M37.5 245.9l1 1M37.9 245.9l-3.3 3.2M38.5 246.5l-2.6 2.6M38.5 247.7l-1.4 1.4"/>
</g>
<!-- layer: ETC -->
<g fill="none" stroke="#000" stroke-width=".19">
<path d="M29 245.9h9.5v3.2h-9.5zM32 252h26.9M32 252.1h26.9M32.9 252.1v14.1M33 252.1v14.1M34.7 252.1v14.1M34.8 252.1v14.1M36.5 252.1v17.9M36.6 252.1v17.9M38.3 252.1v8.7M38.4 252.1v8.7M40.1 252.1v8.7"/>
<path d="M40.2 252.1v8.7M41.9 252.1v8.7M42 252.1v8.7M43.7 252.1v8.7M43.8 252.1v8.7M45.5 252.1v10.7M45.6 252.1v10.7M47.3 252.1v8.7M47.4 252.1v8.7M49.1 252v8.8M49.2 252.1v8.7M50.9 252.1v8.7"/>
<path d="M51 252.1v8.7M52.7 252.1v8.7M52.8 252.1v8.7M54.5 252.1v17.9M54.6 252.1v17.9M56.3 252.1v14.1M56.4 252.1v14.1M58.1 252.1v14.1M58.2 252.1v14.1M32 266.4h4.5M32 266.2h4.5M36.6 261h17.9"/>
<path d="M36.6 260.8h17.9M54.6 266.4h4.3M54.6 266.2h4.3"/>
</g>
<!-- layer: 7 -->
<path d="M43.3 265.5h4.5v3.6h-4.5z" fill="none" stroke="#000" stroke-width=".19"/>
<!-- layer: DIM -->
<g fill="#000" stroke="#000" stroke-width=".19">
<path d="M45.2 269.1l.1 .2 .3-.2zM45.3 269.3l.3-.2-.2 .3zM45.6 269.1l-.2 .3h.2z"/>
<path d="M45.6 269.1v.3h.1zM45.6 269.1l.2 .2-.1 .1zM45.6 269.1l.2 .2 .1-.2z"/>
<path d="M45.4 268.8l.2 .3v-.4zM45.3 268.9l.1-.1 .2 .3zM45.3 268.9l-.1 .2h.4z"/>
<path d="M45.6 269.1h.3l-.1-.2zM45.7 268.8l.1 .1-.2 .2zM45.6 268.7v.4l.1-.3z"/>
</g>
<path d="M29 238.8l2.6 2.7v-2.7zM29 238.8l2.6 2.7h-2.6z" fill="#000" stroke="#000" stroke-width=".19"/>
<path d="M29 238.8h2.6v2.7h-2.6z" fill="none" stroke="#000" stroke-width=".3"/>
<text font-size="4.9" x="338" y="17.4">송파동 118-5</text>
<text font-size="4.4" x="286" y="29" transform="rotate(56 286 29)">N</text>
<text font-size="4.2" x="186.4" y="275.6">지붕층 평면도</text>
<text font-size="3.7" x="33.9" y="241.6">파라펫 입면도</text>
<text font-size="3.5" x="176.1" y="276.3">1</text>
<g font-size="3.1">
<text x="124.2" y="21.5">X1</text>
<text x="184.7" y="21.5">X2</text>
<text x="208.7" y="21.5">X3</text>
<text x="240.7" y="21.5">X4</text>
<text x="256.7" y="21.5">X5</text>
<text x="84.2" y="103.2" transform="rotate(90 84.2 103.2)">Y4</text>
<text x="84.1" y="141.6" transform="rotate(90 84.1 141.6)">Y3</text>
<text x="84.1" y="168.6" transform="rotate(90 84.1 168.6)">Y2</text>
<text x="84.1" y="219.1" transform="rotate(90 84.1 219.1)">Y1</text>
</g>
<g font-size="2.8">
<text x="176.9" y="26">11,150</text>
<text x="239" y="26">1,100</text>
<text x="146.7" y="31">4,940</text>
<text x="180.9" y="31">1,910</text>
<text x="212" y="31">4,300</text>
<text x="99.9" y="122.2" transform="rotate(-90 99.9 122.2)">4,950</text>
<text x="279.3" y="122.2" transform="rotate(-90 279.3 122.2)">4,950</text>
<text x="99.9" y="160.5" transform="rotate(-90 99.9 160.5)">2,700</text>
<text x="279.3" y="160.5" transform="rotate(-90 279.3 160.5)">2,700</text>
<text x="94.9" y="163.4" transform="rotate(-90 94.9 163.4)">12,700</text>
<text x="284.3" y="163.4" transform="rotate(-90 284.3 163.4)">12,700</text>
<text x="99.9" y="199.2" transform="rotate(-90 99.9 199.2)">5,050</text>
<text x="279.3" y="199.2" transform="rotate(-90 279.3 199.2)">5,050</text>
<text x="146.6" y="262">4,940</text>
<text x="180.8" y="262.2">1,910</text>
<text x="212" y="262.4">4,300</text>
<text x="176.8" y="267.2">11,150</text>
<text x="238.9" y="267.5">1,100</text>
</g>
<g font-size="2.5">
<text x="28.4" y="274" transform="rotate(-90 28.4 274)">200</text>
<text x="40.6" y="270.4" transform="rotate(-90 40.6 270.4)">600</text>
</g>
<g font-size="2.2">
<text x="381" y="35.1">TEL : 02)3452-0597</text>
<text x="380.9" y="37.9">FAX : 02)3452-0598</text>
</g>
<g font-size="2.1">
<text x="379.9" y="28.6">(주) 동심원건축사사무소</text>
<text x="377.7" y="41.9">설계명</text>
<text x="385" y="45.8">송파구 송파동</text>
<text x="380.5" y="49.9">도시형생활주택 신축공사</text>
<text x="377.7" y="57.9">주 기</text>
<text x="146.3" y="111.7" transform="rotate(39 146.3 111.7)">SLOPE</text>
<text x="166.3" y="111.4">THK3 노출우레탄방수(탑코팅)</text>
<text x="180.9" y="157.7">ELEV PIT</text>
<text x="213.1" y="158.7">옥상테라스</text>
<text x="247.9" y="176.7">Ø100 주철제 Roof Drain(1EA)</text>
<text x="249.6" y="181">Ø100 SST'L PIPE(1EA)</text>
<text x="154.3" y="187">상부 캐노피</text>
<text x="201.6" y="186.9">SLOPE</text>
<text x="146.7" y="197.9" transform="rotate(-42 146.7 197.9)">SLOPE</text>
<text x="377.7" y="227.8">축 척</text>
<text x="393.9" y="231.8">1 / 50</text>
<text x="377.7" y="238.3">일 자</text>
<text x="393.9" y="234.8">1 / 100</text>
<text x="39.4" y="248.3">매립박스 설치 파라펫</text>
<text x="377.7" y="247.3">설계번호</text>
<text x="377.7" y="256.3">도면파일명</text>
<text x="377.7" y="265.3">도면번호</text>
<text x="387.1" y="269.3">A - 105</text>
<text x="377.7" y="274.3">도면명</text>
<text x="48" y="277.2">실외기 BOX</text>
<text x="175" y="279.4">A</text>
<text x="193.6" y="279.7">SCALE : A3=1/100</text>
<text x="384.7" y="279.6">지붕층 평면도</text>
</g>
<g font-size="2">
<text x="144.8" y="164.9">260x7ea</text>
<text x="159.1" y="163.8">DN</text>
</g>
<g font-size="1.8">
<text x="382.7" y="231.7">A1</text>
<text x="382.7" y="234.7">A3</text>
</g>
<g font-size="1.7">
<text x="384.7" y="41.7">PROJECT TITLE</text>
<text x="384.7" y="57.7">NOTE</text>
<text x="131.2" y="162.4">1310</text>
<text x="146.9" y="162.4">1820</text>
<text x="164.1" y="162.4">1630</text>
<text x="142.1" y="177.5">3650</text>
<text x="165.8" y="177.5">1100</text>
<text x="181.8" y="177.5">2100</text>
<text x="387.7" y="227.7">SCALE</text>
<text x="387.7" y="238.2">DATE</text>
<text x="387.7" y="247.2">PROJECT NO.</text>
<text x="387.7" y="256.1">DWG. FILE NAME</text>
<text x="387.7" y="265.2">SHEET NO.</text>
<text x="387.7" y="274.2">SUBJECT TITLE</text>
</g>
<g font-size="1.6">
<text x="376.9" y="196">NO.</text>
<text x="380.8" y="196">DATE</text>
<text x="386.3" y="196">REVISION</text>
<text x="394.5" y="196">DRAWN APP.</text>
<text x="378.2" y="200.6">1</text>
<text x="378.2" y="204.7">2</text>
<text x="378.2" y="208.8">3</text>
<text x="377.6" y="211.8">설 계</text>
<text x="382.7" y="211.8">DRAWN</text>
<text x="391.5" y="211.9">검 토</text>
<text x="396.8" y="211.9">CHECK</text>
<text x="377.6" y="219.2">심 사</text>
<text x="382.7" y="219.2">SUBMIT</text>
<text x="391.3" y="219.1">승 인 APPROVE</text>
</g>
</svg>
